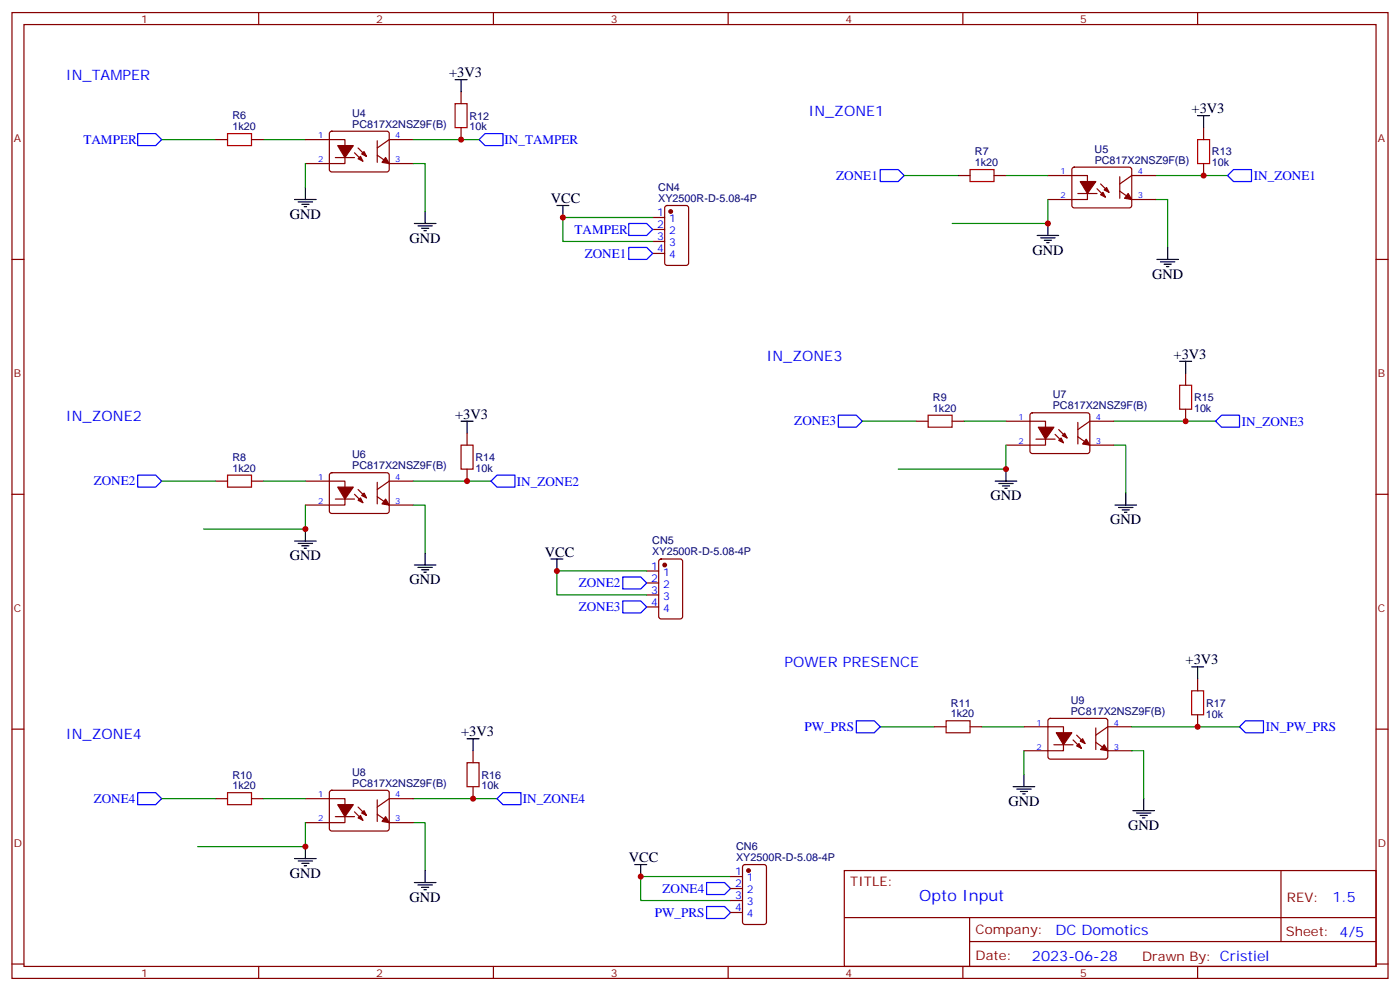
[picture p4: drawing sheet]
<svg xmlns="http://www.w3.org/2000/svg" width="412mm" height="292mm" viewBox="0 0 412 292" stroke-linecap="round" stroke-linejoin="round" font-family="sans-serif">
<g fill="none" stroke="#870000" stroke-width=".35">
<path d="M3.5 3.7h405.4v284.3h-405.4zM7.1 7.2h398.2v277.3h-398.2zM76.2 3.7v3.5M145.3 3.7v3.5M214.5 3.7v3.5M283.6 3.7v3.5M352.8 3.7v3.5M97.2 38.8l.5-.2 16.5 .1 .5 .6-.1 10.9-.7 .4h-16.5l-.4-.7v-10.6zM135.8 27v3.5M135.8 37.6v3.5M354.5 37.6v3.5M63.5 41.1h3.5"/>
<path d="M74.1 41.1h3.5M90 41.1h11.6v7.1h-11.6M98.8 46.4h5.6M104.4 45l2.5 2.4M105.5 43.6l2.4 2.4M111.1 45.7l3.6 2.5h7M111.1 41.5v6.3M121.7 41.1h-7l-3.6 2.5M282.2 51.7h3.6M292.8 51.7h3.5M308.7 51.7h11.6v7h-11.6M316 49.4l.4-.2 16.5 .1 .5 .6-.1 10.9-.6 .4-16.5-.1-.5-.6v-10.6z"/>
<path d="M317.5 57h5.6M323.1 55.6l2.5 2.4M324.2 54.2l2.5 2.4M329.8 56.3l3.6 2.4h7M329.8 52v6.4M340.4 51.7h-7l-3.6 2.5M354.5 48.2v3.5M3.5 76.4h3.6M192.3 64h3.5M192.3 67.6h3.5M192.3 71.1h3.5M192.3 74.6h3.5"/>
<path d="M196 60.7l.5-.2h5.6l.7 .4v16.5l-.4 .7h-5.9l-.7-.4v-16.5zM405.3 76.4h3.6M349.2 109.9v3.5M97.2 139.4l.5-.2h16.5l.5 .7-.1 10.8-.7 .5-16.5-.1-.4-.6v-10.6zM137.6 127.5v3.6M137.6 138.1v3.5M269.9 124h3.5M280.5 124h3.5M296.3 124h11.7v7.1h-11.7M303.6 121.7l.5-.2 16.5 .1 .4 .6v10.9l-.7 .4h-16.5l-.4-.7v-10.6zM305.2 129.3h5.6M310.8 127.9l2.5 2.5"/>
<path d="M311.9 126.5l2.4 2.4M317.5 128.6l3.5 2.5h7.1M317.5 124.4v6.3M328.1 124h-7.1l-3.5 2.5M349.2 120.5v3.5M3.5 145.5h3.6M63.5 141.6h3.5M74.1 141.6h3.5M90 141.6h11.6v7.1h-11.6M98.8 146.9h5.6M104.4 145.5l2.5 2.5M105.5 144.1l2.4 2.5"/>
<path d="M111.1 142v6.3M111.1 146.2l3.6 2.5h7M121.7 141.6h-7l-3.6 2.5M405.3 145.5h3.6M190.5 168.1h3.5M190.5 171.6h3.5M190.5 175.2h3.5M190.5 178.7h3.5M194.3 164.8l.4-.2h5.7l.6 .4 .1 16.5-.5 .7h-5.9l-.6-.5-.1-16.4zM352.8 199.8v3.6M3.5 214.7h3.6M275.2 214h3.5"/>
<path d="M285.8 214h3.5M301.6 214h11.7v7h-11.7M308.9 211.7l.5-.2h16.5l.4 .7v10.9l-.7 .4-16.5-.1-.4-.6v-10.6zM310.4 219.3h5.7M316.1 217.8l2.5 2.5M317.1 216.4l2.5 2.5M322.8 218.5l3.5 2.5h7.1M322.8 214.3v6.4M333.4 214h-7.1l-3.5 2.4M352.8 210.4v3.6M405.3 214.7h3.6M63.5 235.1h3.5"/>
<path d="M74.1 235.1h3.5M90 235.1h11.6v7.1h-11.6M97.2 232.9l.5-.2h16.5l.5 .7-.1 10.8-.7 .5-16.5-.1-.4-.7v-10.5zM104.4 239l2.5 2.5M105.5 237.6l2.4 2.5M111.1 235.5v6.3M111.1 239.7l3.6 2.5h7M121.7 235.1h-7l-3.6 2.5M139.3 221v3.5M139.3 231.6v3.5M98.8 240.4h5.6M215.2 258.1h3.5"/>
<path d="M219 254.7l.4-.2h5.7l.6 .5 .1 16.5-.5 .6-5.9 .1-.6-.5-.1-16.5zM248.7 256.3h156.6v28.2h-156.6zM377.3 256.3v20.9M215.2 261.6h3.5M215.2 265.1h3.5M215.2 268.6h3.5M248.7 270.1h156.5M285.6 277.2h119.6M285.6 270.1v14.2M3.5 283.8h3.6M76.2 284.5v3.5M145.3 284.5v3.5"/>
<path d="M214.5 284.5v3.5M283.6 284.5v3.5M352.8 284.5v3.5M405.3 283.8h3.6"/>
</g>
<g fill="none" stroke="#008700" stroke-width=".35">
<path d="M47.6 41.1h15.9M77.6 41.1h12.4M90 48.2v7M121.7 48.2h3.5v14.1M121.7 41.1h19.4M266.3 51.7h15.9M296.3 51.7h12.4M308.7 58.7v7.1h-28.2M340.4 58.7h3.6v14.1M340.4 51.7h21.2M192.3 64h-26.5v7.1h26.5M254 124h15.9"/>
<path d="M284 124h12.3M296.3 131.1v7h-31.7M328.1 131.1h3.5v14.1M328.1 124h30M47.6 141.6h15.9M77.6 141.6h12.4M90 148.7v7.1h-30M121.7 148.7h3.5v14.1M121.7 141.6h22.9M190.5 168.1h-26.5v7.1h26.5M259.3 214h15.9M289.3 214h12.3"/>
<path d="M333.4 214h31.7M47.6 235.1h15.9M77.6 235.1h12.4M121.7 235.1h24.7M301.6 221v7.1M333.4 221h3.5v14.1M90 242.2v7h-31.8M121.7 242.2h3.5v14.1M215.2 258.1h-26.5v7h26.5"/>
</g>
<path d="M67 39.3h7.1v3.6h-7.1zM134.1 30.5h3.5v7.1h-3.5zM285.8 49.9h7v3.5h-7zM352.8 41.1h3.5v7.1h-3.5zM347.5 113.4h3.5v7.1h-3.5zM67 139.9h7.1v3.5h-7.1zM135.8 131.1h3.5v7h-3.5zM273.4 122.2h7.1v3.6h-7.1zM278.7 212.2h7.1v3.5h-7.1zM351 203.4h3.5v7h-3.5zM67 233.4h7.1v3.5h-7.1zM137.6 224.5h3.5v7.1h-3.5z" fill="none" stroke="#a10000" stroke-width=".35"/>
<g fill="#870000" stroke="#870000" stroke-width=".35">
<path d="M113.6 46.4l1.1 1.8-2.2-.4z"/>
<path d="M105.5 46.7l.7-.7 .7 1.4z"/>
<path d="M106.5 45.3l.7-.7 .7 1.4z"/>
<path d="M99.5 42.9h4.6l-2.5 3.5z"/>
<path d="M332.3 57l1.1 1.7-2.1-.3z"/>
<path d="M324.2 57.3l.7-.7 .7 1.4z"/>
<path d="M325.3 55.9l.7-.7 .7 1.4z"/>
<path d="M318.2 53.4h4.6l-2.5 3.6z"/>
<path d="M113.6 146.9l1.1 1.8-2.2-.4z"/>
<path d="M106.2 146.6l.7 1.4-1.4-.7z"/>
<path d="M106.5 145.9l.7-.7 .7 1.4z"/>
<path d="M99.5 143.4h4.6l-2.5 3.5z"/>
<path d="M320 129.3l1 1.8-2.1-.4z"/>
<path d="M311.9 129.6l.7-.7 .7 1.5z"/>
<path d="M312.9 128.2l.7-.7 .7 1.4z"/>
<path d="M305.9 125.8h4.5l-2.4 3.5z"/>
<path d="M113.6 240.4l1.1 1.8-2.2-.4z"/>
<path d="M105.5 240.8l.7-.7 .7 1.4z"/>
<path d="M106.5 239.4l.7-.7 .7 1.4z"/>
<path d="M99.5 236.9h4.6l-2.5 3.5z"/>
<path d="M325.3 219.3l1 1.7-2.1-.3z"/>
<path d="M317.1 219.6l.8-.7 .7 1.4z"/>
<path d="M318.2 218.2l.7-.7 .7 1.4z"/>
<path d="M311.1 215.7h4.6l-2.4 3.6z"/>
<circle cx="197.6" cy="62.3" r=".53"/>
<circle cx="195.8" cy="166.3" r=".53"/>
<circle cx="220.5" cy="256.3" r=".53"/>
</g>
<g fill="none" stroke="#000" stroke-width=".35">
<path d="M134.1 23.5h3.5M135.8 23.5v3.5M352.8 34h3.5M354.5 34v3.6M86.8 58.7h6.3M87.8 59.4h4.3M90 55.2v3.5M88.9 60.1h2.1M89.6 60.9h.7M122.1 65.8h6.3M123.1 66.5h4.3M124.2 67.2h2.1"/>
<path d="M124.9 67.9h.7M125.2 62.3v3.5M164 60.5h3.6M165.8 60.5v3.5M305.5 69.3h6.4M306.6 70h4.2M307.6 70.7h2.1M308.3 71.4h.7M308.7 65.8v3.5M340.8 76.4h6.3M341.8 77.1h4.3M342.9 77.8h2.1"/>
<path d="M343.6 78.5h.7M344 72.8v3.6M347.5 106.4h3.5M349.2 106.4v3.5M135.8 124h3.5M137.6 124v3.5M296.3 138.1v3.5M86.8 159.3h6.3M87.8 160h4.3M90 155.8v3.5M293.2 141.6h6.3M294.2 142.3h4.2"/>
<path d="M295.3 143.1h2.1M296 143.8h.7M328.4 148.7h6.4M329.5 149.4h4.2M330.6 150.1h2.1M331.3 150.8h.7M331.6 145.2v3.5M88.9 160.7h2.1M89.6 161.4h.7M122.1 166.3h6.3M123.1 167h4.3M124.2 167.7h2.1"/>
<path d="M124.9 168.5h.7M125.2 162.8v3.5M162.3 164.6h3.5M164 164.6v3.5M351 196.3h3.5M352.8 196.3v3.5M137.6 217.5h3.5M139.3 217.5v3.5M298.4 231.6h6.4M299.5 232.3h4.2M300.6 233h2.1M301.3 233.7h.7"/>
<path d="M301.6 228.1v3.5M333.7 238.7h6.4M334.8 239.4h4.2M336.9 235.1v3.6M86.8 252.8h6.3M87.8 253.5h4.3M88.9 254.2h2.1M89.6 254.9h.7M90 249.2v3.6M122.1 259.8h6.3M125.2 256.3v3.5M187 254.5h3.5"/>
<path d="M188.7 254.5v3.6M335.8 240.1h2.2M336.5 240.8h.8M123.1 260.5h4.3M124.2 261.2h2.1M124.9 261.9h.7"/>
</g>
<g fill="none" stroke="#00f" stroke-width=".35">
<path d="M40.6 39.3h5.3l1.7 1.8-1.7 1.8h-5.3zM141.1 41.1l1.8-1.8h5.3v3.6h-5.3zM259.3 49.9h5.3l1.7 1.8-1.7 1.7h-5.3zM361.6 51.7l1.8-1.8h5.3v3.5h-5.3zM185.2 65.8h5.3l1.8 1.8-1.8 1.7h-5.3zM185.2 72.8h5.3l1.8 1.8-1.8 1.8h-5.3zM40.6 139.9h5.3l1.7 1.7-1.7 1.8h-5.3zM246.9 122.2h5.3l1.8 1.8-1.8 1.8h-5.3zM358.1 124l1.7-1.8h5.3v3.6h-5.3zM144.6 141.6l1.8-1.7h5.3v3.5h-5.3zM183.4 169.9h5.3l1.8 1.7-1.8 1.8h-5.3zM183.4 176.9h5.3l1.8 1.8-1.8 1.7h-5.3z"/>
<path d="M252.2 212.2h5.3l1.8 1.8-1.8 1.7h-5.3zM365.1 214l1.8-1.8h5.3v3.5h-5.3zM40.6 233.4h5.3l1.7 1.7-1.7 1.8h-5.3zM146.4 235.1l1.8-1.7h5.3v3.5h-5.3zM208.1 259.8h5.3l1.8 1.8-1.8 1.7h-5.3zM208.1 266.9h5.3l1.8 1.7-1.8 1.8h-5.3z"/>
</g>
<g fill="#c00">
<circle cx="90" cy="155.8" r=".88"/>
<circle cx="90" cy="249.2" r=".88"/>
<circle cx="308.7" cy="65.8" r=".88"/>
<circle cx="296.3" cy="138.1" r=".88"/>
<circle cx="135.8" cy="41.1" r=".88"/>
<circle cx="354.5" cy="51.7" r=".88"/>
<circle cx="349.3" cy="124" r=".88"/>
<circle cx="137.6" cy="141.6" r=".88"/>
<circle cx="139.3" cy="235.1" r=".88"/>
<circle cx="352.8" cy="214" r=".88"/>
<circle cx="188.7" cy="258.1" r=".88"/>
<circle cx="164" cy="168.1" r=".88"/>
<circle cx="165.8" cy="64" r=".88"/>
</g>
<text font-size="4.6" fill="#00f" x="270.8" y="265.3">Opto Input</text>
<g font-size="4.2" fill="#00f">
<text x="19.4" y="23.5">IN_TAMPER</text>
<text x="238.1" y="34">IN_ZONE1</text>
<text x="225.8" y="106.4">IN_ZONE3</text>
<text x="19.4" y="124">IN_ZONE2</text>
<text x="231.1" y="196.3">POWER PRESENCE</text>
<text x="19.4" y="217.5">IN_ZONE4</text>
<text x="392.5" y="265.6">1.5</text>
<text x="310.9" y="275.1">DC Domotics</text>
<text x="304" y="282.9">2023-06-28</text>
</g>
<g font-size="4.2">
<text x="132.3" y="22.8">+3V3</text>
<text x="351" y="33.3">+3V3</text>
<text x="162.3" y="59.8">VCC</text>
<text x="85.4" y="64.4">GND</text>
<text x="120.6" y="71.4">GND</text>
<text x="304.1" y="75">GND</text>
<text x="339.4" y="82">GND</text>
<text x="345.7" y="105.7">+3V3</text>
<text x="134.1" y="123.3">+3V3</text>
<text x="291.7" y="147.3">GND</text>
<text x="327" y="154.3">GND</text>
<text x="85.4" y="164.9">GND</text>
<text x="160.5" y="163.9">VCC</text>
<text x="120.6" y="172">GND</text>
<text x="349.2" y="195.6">+3V3</text>
<text x="135.8" y="216.8">+3V3</text>
<text x="297" y="237.2">GND</text>
<text x="332.3" y="244.3">GND</text>
<text x="185.2" y="253.8">VCC</text>
<text x="85.4" y="258.4">GND</text>
<text x="120.6" y="265.5">GND</text>
</g>
<g font-size="3.9" fill="#00f">
<text x="24.6" y="42.3">TAMPER</text>
<text x="148.6" y="42.4">IN_TAMPER</text>
<text x="246.3" y="52.9">ZONE1</text>
<text x="369.4" y="53">IN_ZONE1</text>
<text x="169.2" y="68.8">TAMPER</text>
<text x="172.2" y="75.8">ZONE1</text>
<text x="234" y="125.2">ZONE3</text>
<text x="365.8" y="125.3">IN_ZONE3</text>
<text x="27.6" y="142.9">ZONE2</text>
<text x="152.3" y="143">IN_ZONE2</text>
<text x="170.5" y="172.8">ZONE2</text>
<text x="170.5" y="179.9">ZONE3</text>
<text x="237" y="215.2">PW_PRS</text>
<text x="372.9" y="215.2">IN_PW_PRS</text>
<text x="27.6" y="236.3">ZONE4</text>
<text x="154" y="236.4">IN_ZONE4</text>
<text x="195.2" y="262.8">ZONE4</text>
<text x="192.9" y="269.9">PW_PRS</text>
</g>
<g font-size="3.9" fill="#800">
<text x="250.5" y="260.9">TITLE:</text>
<text x="379.1" y="265.6">REV:</text>
<text x="287.4" y="275.1">Company:</text>
<text x="378.7" y="275.7">Sheet: 4/5</text>
<text x="287.4" y="282.8">Date:</text>
<text x="336.4" y="282.8">Drawn By: Cristiel</text>
</g>
<g font-size="3.2" fill="#800">
<text x="41.6" y="6.7">1</text>
<text x="110.8" y="6.7">2</text>
<text x="179.9" y="6.7">3</text>
<text x="249.1" y="6.7">4</text>
<text x="318.2" y="6.7">5</text>
<text x="4.1" y="41.8">A</text>
<text x="405.9" y="41.8">A</text>
<text x="4.1" y="110.9">B</text>
<text x="405.9" y="110.9">B</text>
<text x="4.1" y="180.1">C</text>
<text x="405.9" y="180.1">C</text>
<text x="4.1" y="249.2">D</text>
<text x="405.9" y="249.2">D</text>
<text x="41.6" y="287.5">1</text>
<text x="110.8" y="287.5">2</text>
<text x="179.9" y="287.5">3</text>
<text x="249.1" y="287.5">4</text>
<text x="318.2" y="287.5">5</text>
</g>
<g font-size="3.2" fill="#000080">
<text x="68.5" y="35.2">R6</text>
<text x="103.7" y="34.4">U4</text>
<text x="138.3" y="35.2">R12</text>
<text x="68.4" y="38.3">1k20</text>
<text x="103.7" y="37.6">PC817X2NSZ9F(B)</text>
<text x="138.3" y="38.4">10k</text>
<text x="287.2" y="45.7">R7</text>
<text x="322.5" y="45">U5</text>
<text x="357" y="45.8">R13</text>
<text x="287.2" y="48.9">1k20</text>
<text x="322.5" y="48.2">PC817X2NSZ9F(B)</text>
<text x="357" y="49">10k</text>
<text x="193.9" y="59.3">XY2500R-D-5.08-4P</text>
<text x="193.9" y="56.1">CN4</text>
<text x="274.8" y="118.1">R9</text>
<text x="310.1" y="117.3">U7</text>
<text x="351.7" y="118.1">R15</text>
<text x="274.8" y="121.2">1k20</text>
<text x="310.1" y="120.5">PC817X2NSZ9F(B)</text>
<text x="351.7" y="121.3">10k</text>
<text x="68.5" y="135.7">R8</text>
<text x="103.7" y="134.9">U6</text>
<text x="140.1" y="135.7">R14</text>
<text x="68.4" y="138.8">1k20</text>
<text x="103.7" y="138.1">PC817X2NSZ9F(B)</text>
<text x="140.1" y="138.9">10k</text>
<text x="192.1" y="160.2">CN5</text>
<text x="192.1" y="163.4">XY2500R-D-5.08-4P</text>
<text x="280.1" y="208">R11</text>
<text x="315.4" y="207.3">U9</text>
<text x="355.3" y="208">R17</text>
<text x="280.1" y="211.1">1k20</text>
<text x="315.4" y="210.4">PC817X2NSZ9F(B)</text>
<text x="355.2" y="211.2">10k</text>
<text x="68.4" y="232.3">1k20</text>
<text x="68.5" y="229.2">R10</text>
<text x="103.7" y="228.4">U8</text>
<text x="103.7" y="231.6">PC817X2NSZ9F(B)</text>
<text x="141.8" y="232.4">10k</text>
<text x="141.8" y="229.2">R16</text>
<text x="216.8" y="250.1">CN6</text>
<text x="216.8" y="253.4">XY2500R-D-5.08-4P</text>
</g>
<g font-size="3.2" fill="#00f">
<text x="193.6" y="63.7">1</text>
<text x="197.1" y="65.4">1</text>
<text x="193.6" y="67.2">2</text>
<text x="193.6" y="70.7">3</text>
<text x="197.1" y="69">2</text>
<text x="193.6" y="74.3">4</text>
<text x="197.1" y="72.5">3</text>
<text x="197.1" y="76">4</text>
<text x="191.8" y="167.7">1</text>
<text x="191.8" y="171.3">2</text>
<text x="195.3" y="169.5">1</text>
<text x="195.3" y="173">2</text>
<text x="191.8" y="174.8">3</text>
<text x="191.8" y="178.3">4</text>
<text x="195.3" y="176.6">3</text>
<text x="195.3" y="180.1">4</text>
<text x="216.5" y="257.7">1</text>
<text x="216.5" y="261.2">2</text>
<text x="220" y="259.5">1</text>
<text x="220" y="263">2</text>
<text x="216.5" y="264.8">3</text>
<text x="216.5" y="268.3">4</text>
<text x="220" y="266.5">3</text>
<text x="220" y="270.1">4</text>
</g>
<g font-size="2.5" fill="#00f">
<text x="93.7" y="40.7">1</text>
<text x="116.4" y="40.7">4</text>
<text x="93.7" y="47.8">2</text>
<text x="116.4" y="47.8">3</text>
<text x="312.4" y="51.3">1</text>
<text x="335.1" y="51.3">4</text>
<text x="312.4" y="58.4">2</text>
<text x="335.1" y="58.4">3</text>
<text x="300.1" y="123.6">1</text>
<text x="322.8" y="123.6">4</text>
<text x="300.1" y="130.7">2</text>
<text x="322.8" y="130.7">3</text>
<text x="93.7" y="141.3">1</text>
<text x="116.4" y="141.3">4</text>
<text x="93.7" y="148.3">2</text>
<text x="116.4" y="148.3">3</text>
<text x="305.3" y="213.6">1</text>
<text x="328.1" y="213.6">4</text>
<text x="305.3" y="220.7">2</text>
<text x="328.1" y="220.7">3</text>
<text x="93.7" y="234.8">1</text>
<text x="116.4" y="234.8">4</text>
<text x="93.7" y="241.8">2</text>
<text x="116.4" y="241.8">3</text>
</g>
</svg>
